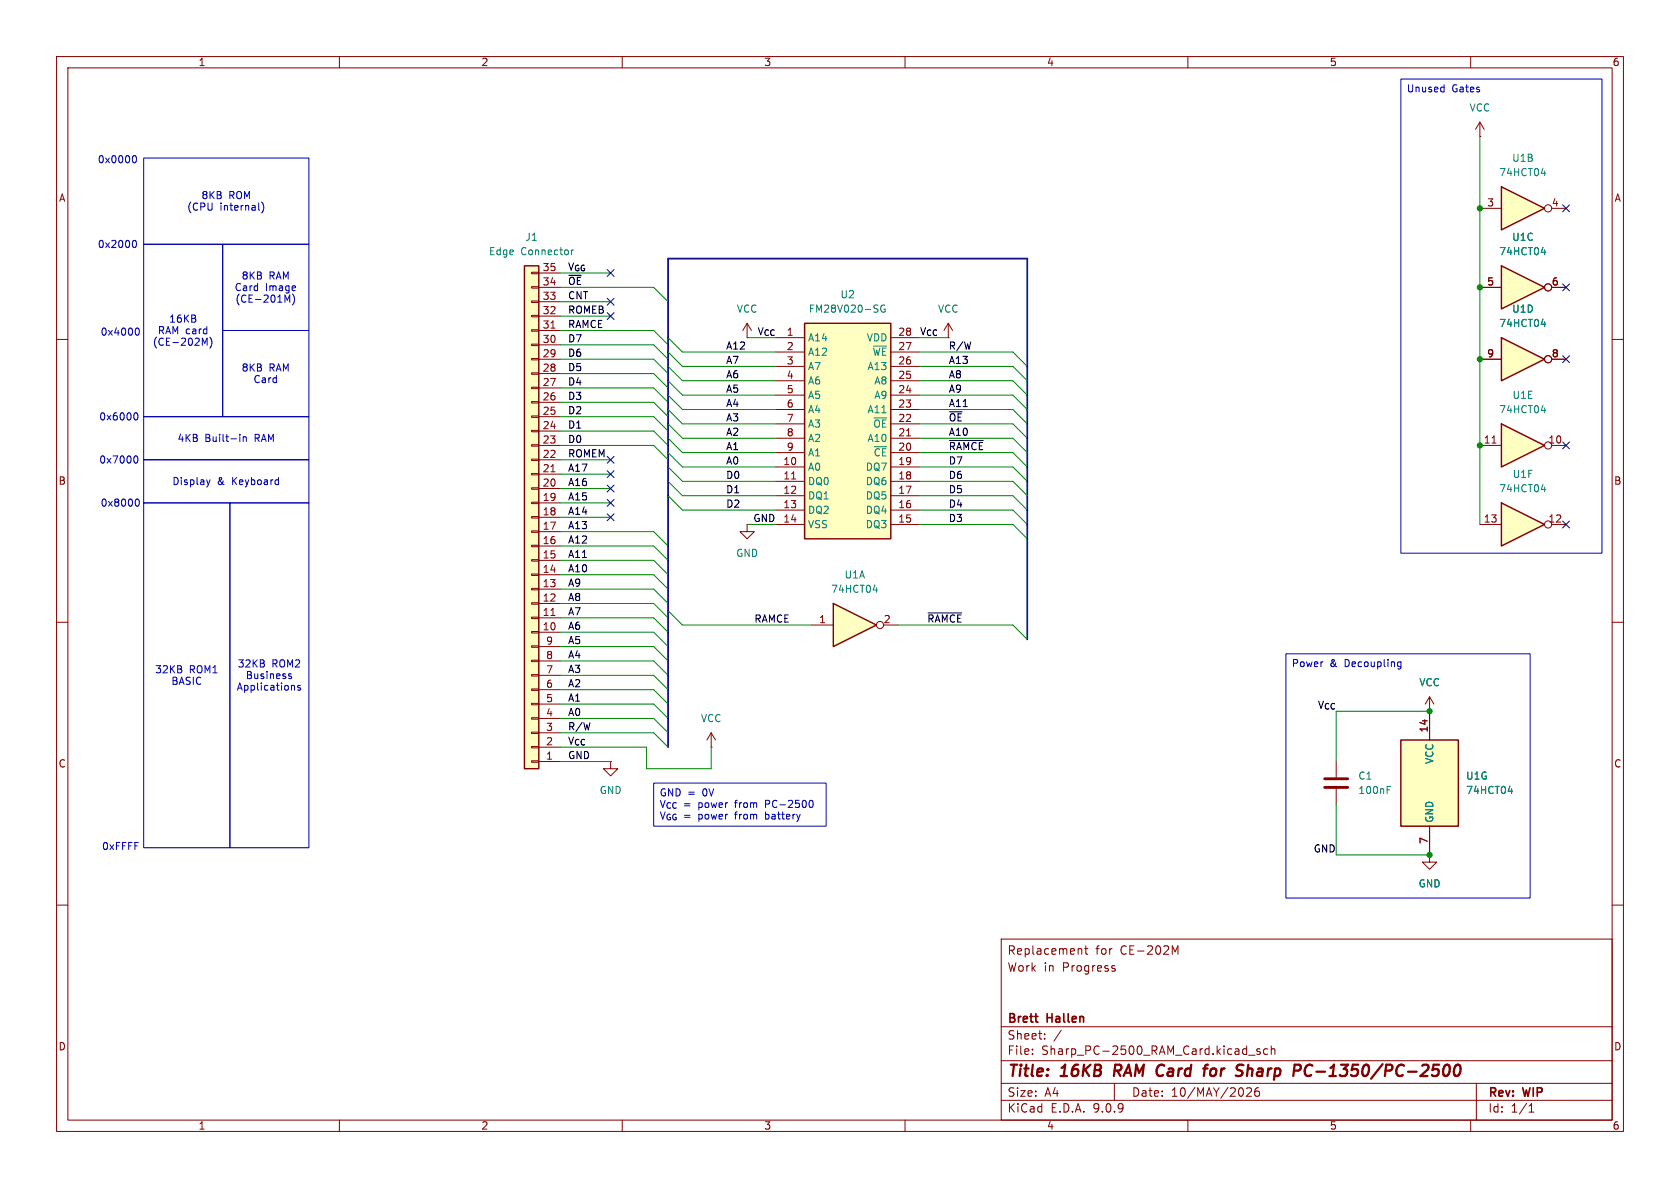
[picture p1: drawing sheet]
<svg xmlns="http://www.w3.org/2000/svg" width="297mm" height="210mm" viewBox="0 0 297 210" stroke-linecap="round" stroke-linejoin="round" font-family="sans-serif">
<g fill="none" stroke="#840000" stroke-width=".18">
<path d="M10 10h277v190h-277zM12 12h273v186h-273zM60 10v2M110 10v2M160 10v2M210 10v2M260 10v2M10 60h2M285 60h2M10 110h2M285 110h2M10 160h2"/>
<path d="M177 166h108v32h-108zM190.8 167.7l.4 .1v.1v.8M191.7 167.7h.6M192 167.2v1.3l.3 .2M196.7 171.2l.4 .1 .1 .2-.2 .2h-.3M196.7 170.7l.4 .1M207.2 167.2l.5 1.1 .5-1.1v1.5M285 160h2M60 198v2M110 198v2M160 198v2M177 194.5h108"/>
<path d="M177 191.5h108M177 187.5h108M177 181.5h108M182.5 186.3v.1M182.5 185.5v.1M184.7 183.6v.1M184.7 182.8v.1M187.6 182.1l-1.3 2M197 191.5v3M210 198v2M220.7 186.5h1.2M221.1 192.4l-.5-.1-.2 .1"/>
<path d="M221.2 192.4v.5l-.9 .9h.9M222 192.4a1.17 1.17 0 0 0 0 1.3h.5l.2-.5-.3-.3h-.4l-.2 .3M222.7 185.5l-.3-.1-.2 .2v.2l.5 .2v.3h-.5M224.1 185.5l-.4-.1-.3 .3v.4l.1 .2h.6M224.7 185.5l.3-.1 .3 .1 .1 .9M224.7 184.9v1.5M260 198v2M261 191.5v6.5M270.3 196.6h.9M270.3 195.5l.4-.4v1.5"/>
</g>
<path d="M197.2 188.2l-.3 2M214.7 188.9a.62 .62 0 0 0-.7 .4v.7a.52 .52 0 0 0 .7 .1M220.7 188.2l-.3 2M221.2 188.9l-.6 .2M230.8 189.9a.67 .67 0 0 0 1 .1M232 188.4a.8 .8 0 0 0-.9-.1 .8 .8 0 0 0-.4 .8M257.3 188.4a.46 .46 0 0 1 .5-.2 .46 .46 0 0 1 .4 .4 1.15 1.15 0 0 1-.8 1.6l-.2-.1a1.54 1.54 0 0 1 .1-1.7z" fill="none" stroke="#840000" stroke-width=".4"/>
<path d="M265.4 88.9l7.6 3.8-7.6 3.8z" fill="#ffffc2"/>
<path d="M265.4 88.9l7.6 3.8-7.6 3.8z" fill="none" stroke="#840000" stroke-width=".25"/>
<g fill="none" stroke="#840000" stroke-width=".18">
<path d="M261.6 92.7h3.8M274.3 92.7h2.6M125.7 132.1h.1M125.7 129.5l-.7 1.3M125.7 129.5l.8 1.3M125.7 129.5v2.6"/>
<circle cx="273.7" cy="92.7" r=".63"/>
</g>
<path d="M272.5 86.5h.8M273.1 86.1v.8" fill="none" stroke="#008484" stroke-width=".18"/>
<path d="M247.6 130.8h10.2v15.3h-10.2z" fill="#ffffc2"/>
<path d="M247.6 130.8h10.2v15.3h-10.2z" fill="none" stroke="#840000" stroke-width=".25"/>
<path d="M252.7 125.7v5.1M252.7 146.1v5" fill="none" stroke="#840000" stroke-width=".18"/>
<path d="M266.6 139.9h.8M267.2 139.4v.9" fill="none" stroke="#008484" stroke-width=".18"/>
<path d="M147.3 106.7l7.6 3.8-7.6 3.8z" fill="#ffffc2"/>
<path d="M147.3 106.7l7.6 3.8-7.6 3.8z" fill="none" stroke="#840000" stroke-width=".25"/>
<g fill="none" stroke="#840000" stroke-width=".18">
<path d="M132.1 59.7h.1M132.1 57.2l-.8 1.2M132.1 57.2l.7 1.2M132.1 57.2v2.5M167.6 57.2l-.7 1.2M167.6 57.2l.8 1.2M167.6 57.2v2.5M132.1 92.7v1.3h1.2l-1.2 1.3-1.3-1.3h1.3M132.1 92.7h.1M143.5 110.5h3.8M156.2 110.5h2.5M107.9 134.6v1.3h1.3l-1.3 1.3-1.2-1.3h1.2"/>
<path d="M107.9 134.6h.1M236.2 134.6v2.8M236.2 139.4v2.8M252.7 125.7h.1M252.7 123.2l-.7 1.3M252.7 123.2l.8 1.3M252.7 123.2v2.5M252.7 151.1v1.3h1.3l-1.3 1.3-1.2-1.3h1.2M252.7 151.1h.1"/>
<circle cx="155.6" cy="110.5" r=".63"/>
</g>
<path d="M154.4 104.3h.8M155 103.9v.8M245.2 139.6h.4M245.2 139h.6" fill="none" stroke="#008484" stroke-width=".18"/>
<path d="M234.2 137.7h4.1M234.2 139.2h4.1" fill="none" stroke="#840000" stroke-width=".51"/>
<path d="M142.2 57.2h15.3v38.1h-15.3z" fill="#ffffc2"/>
<path d="M142.2 57.2h15.3v38.1h-15.3z" fill="none" stroke="#840000" stroke-width=".25"/>
<g fill="none" stroke="#840000" stroke-width=".18">
<path d="M137.2 59.7h5M157.5 59.7h5.1M137.2 62.2h5M137.2 64.8h5M137.2 67.3h5M137.2 69.9h5M137.2 72.4h5M137.2 74.9h5M137.2 77.5h5M157.5 62.2h5.1M157.5 64.8h5.1M157.5 67.3h5.1"/>
<path d="M157.5 69.9h5.1M157.5 72.4h5.1M157.5 74.9h5.1M157.5 77.5h5.1M160.3 77.1h.7M137.2 80h5M137.2 82.6h5M137.2 85.1h5M137.2 87.6h5M137.2 90.2h5M137.2 92.7h5M139.9 84.7h.8"/>
<path d="M157.5 80h5.1M157.5 82.6h5.1M157.5 85.1h5.1M157.5 87.6h5.1M157.5 90.2h5.1M157.5 92.7h5.1"/>
</g>
<path d="M155 53.9l.2 .1M155.2 54.7v.4M156.4 54a.59 .59 0 0 0-.7 .6 .59 .59 0 0 0 .7 .5l.1-.5h-.3M154.4 61.2h2.3" fill="none" stroke="#008484" stroke-width=".18"/>
<path d="M265.4 33l7.6 3.8-7.6 3.8z" fill="#ffffc2"/>
<path d="M265.4 33l7.6 3.8-7.6 3.8z" fill="none" stroke="#840000" stroke-width=".25"/>
<g fill="none" stroke="#840000" stroke-width=".18">
<path d="M261.6 24.1h.1M261.6 36.8h3.8M261.6 21.6l-.7 1.3M261.6 21.6l.8 1.3M261.6 21.6v2.5M274.3 36.8h2.6"/>
<circle cx="273.7" cy="36.8" r=".63"/>
</g>
<path d="M272.5 30.6h.8M273.1 30.2v.9" fill="none" stroke="#008484" stroke-width=".18"/>
<path d="M265.4 47l7.6 3.8-7.6 3.8z" fill="#ffffc2"/>
<path d="M265.4 47l7.6 3.8-7.6 3.8z" fill="none" stroke="#840000" stroke-width=".25"/>
<g fill="none" stroke="#840000" stroke-width=".18">
<path d="M261.6 50.8h3.8M274.3 50.8h2.6"/>
<circle cx="273.7" cy="50.8" r=".63"/>
</g>
<path d="M272.5 44.6h.8M273.1 44.2v.8" fill="none" stroke="#008484" stroke-width=".18"/>
<path d="M265.4 59.7l7.6 3.8-7.6 3.8z" fill="#ffffc2"/>
<path d="M265.4 59.7l7.6 3.8-7.6 3.8z" fill="none" stroke="#840000" stroke-width=".25"/>
<g fill="none" stroke="#840000" stroke-width=".18">
<path d="M261.6 63.5h3.8M274.3 63.5h2.6"/>
<circle cx="273.7" cy="63.5" r=".63"/>
</g>
<path d="M272.5 57.3h.8M273.1 56.9v.8" fill="none" stroke="#008484" stroke-width=".18"/>
<path d="M92.7 47h2.5v88.9h-2.5z" fill="#ffffc2"/>
<path d="M92.7 47h2.5v88.9h-2.5z" fill="none" stroke="#840000" stroke-width=".25"/>
<g fill="none" stroke="#840000" stroke-width=".18">
<path d="M94 58.3h1.2v.2h-1.2zM94 55.8h1.2v.2h-1.2zM94 53.2h1.2v.3h-1.2zM94 50.7h1.2v.2h-1.2zM94 48.1h1.2v.3h-1.2zM95.2 58.4h3.9M95.2 55.9h3.9M95.2 53.3h3.9M95.2 50.8h3.9M95.2 48.3h3.9M97.4 58h.7M94 78.6h1.2v.3h-1.2z"/>
<path d="M94 76.1h1.2v.2h-1.2zM94 73.5h1.2v.3h-1.2zM94 71h1.2v.2h-1.2zM94 68.5h1.2v.2h-1.2zM94 65.9h1.2v.3h-1.2zM94 63.4h1.2v.2h-1.2zM94 60.8h1.2v.3h-1.2zM95.2 78.7h3.9M95.2 76.2h3.9M95.2 73.7h3.9M95.2 71.1h3.9M95.2 68.6h3.9"/>
<path d="M95.2 66h3.9M95.2 63.5h3.9M95.2 61h3.9M94 98.9h1.2v.3h-1.2zM94 96.4h1.2v.2h-1.2zM94 93.9h1.2v.2h-1.2zM94 91.3h1.2v.3h-1.2zM94 88.8h1.2v.2h-1.2zM94 86.2h1.2v.3h-1.2zM94 83.7h1.2v.2h-1.2zM94 81.2h1.2v.2h-1.2zM95.2 99.1h3.9"/>
<path d="M95.2 96.5h3.9M95.2 94h3.9M95.2 91.4h3.9M95.2 88.9h3.9M95.2 86.4h3.9M95.2 83.8h3.9M95.2 81.3h3.9M97.4 83.4h.7M94 119.3h1.2v.2h-1.2zM94 116.7h1.2v.3h-1.2zM94 114.2h1.2v.2h-1.2zM94 111.6h1.2v.3h-1.2z"/>
<path d="M94 109.1h1.2v.2h-1.2zM94 106.6h1.2v.2h-1.2zM94 104h1.2v.3h-1.2zM94 101.5h1.2v.2h-1.2zM95.2 119.4h3.9M95.2 116.8h3.9M95.2 114.3h3.9M95.2 111.8h3.9M95.2 109.2h3.9M95.2 106.7h3.9M95.2 104.1h3.9M95.2 101.6h3.9"/>
<path d="M97.4 108.8h.7M94 134.5h1.2v.2h-1.2zM94 132h1.2v.2h-1.2zM94 129.4h1.2v.3h-1.2zM94 126.9h1.2v.2h-1.2zM94 124.3h1.2v.3h-1.2zM94 121.8h1.2v.2h-1.2zM95.2 134.6h3.9M95.2 132.1h3.9M95.2 129.5h3.9M95.2 127h3.9M95.2 124.5h3.9"/>
<path d="M95.2 121.9h3.9"/>
</g>
<path d="M101 44.2v.8M101.4 44.2l-.4 .2" fill="none" stroke="#008484" stroke-width=".18"/>
<path d="M265.4 74.9l7.6 3.8-7.6 3.9z" fill="#ffffc2"/>
<path d="M265.4 74.9l7.6 3.8-7.6 3.9z" fill="none" stroke="#840000" stroke-width=".25"/>
<g fill="none" stroke="#840000" stroke-width=".18">
<path d="M261.6 50.8h3.8M274.3 50.8h2.6M261.6 78.7h3.8M261.6 63.5h3.8M263.8 78.3h.7M274.3 78.7h2.6M274.3 63.5h2.6M252.7 125.7h.1M252.7 125.7v5.1M252.7 151.1h.1M252.7 146.1v5"/>
<circle cx="273.7" cy="50.8" r=".63"/>
<circle cx="273.7" cy="78.7" r=".63"/>
<circle cx="273.7" cy="63.5" r=".63"/>
</g>
<path d="M272.5 44.6h.8M272.5 57.3h.8M273.1 44.2v.8M273.1 56.9v.8M272.5 72.5h.8M273.1 72.1v.9M266.6 139.9h.8M267.2 139.4v.9" fill="none" stroke="#008484" stroke-width=".18"/>
<path d="M167.9 77.9h5.9M164.1 108.4h5.9" fill="none" stroke="#000" stroke-width=".18"/>
<path d="M181.6 113v-67.3h-63.5v86.4" fill="none" stroke="#000084" stroke-width=".3"/>
<g fill="none" stroke="#008400" stroke-width=".18">
<path d="M261.6 24.1v68.6M99.1 50.8h16.5l2.5 2.5M99.1 48.3h8.8M99.1 58.4h16.5l2.5 2.6M99.1 53.3h8.8M99.1 55.9h8.8M118.1 59.7l2.5 2.5h16.6M132.1 59.7h5.1M162.6 59.7h5M99.1 76.2h16.5l2.5 2.5M99.1 78.7h16.5l2.5 2.6M99.1 73.7h16.5l2.5 2.5"/>
<path d="M99.1 71.1h16.5l2.5 2.6M99.1 66h16.5l2.5 2.6M99.1 63.5h16.5l2.5 2.5M99.1 61h16.5l2.5 2.5M99.1 68.6h16.5l2.5 2.5M118.1 62.2l2.5 2.6h16.6M118.1 64.8l2.5 2.5h16.6M118.1 67.3l2.5 2.6h16.6M118.1 69.9l2.5 2.5h16.6M118.1 72.4l2.5 2.5h16.6M118.1 74.9l2.5 2.6h16.6M118.1 77.5l2.5 2.5h16.6"/>
<path d="M162.6 64.8h16.5l2.5 2.5M162.6 62.2h16.5l2.5 2.6M162.6 67.3h16.5l2.5 2.6M162.6 69.9h16.5l2.5 2.5M162.6 72.4h16.5l2.5 2.5M162.6 74.9h16.5l2.5 2.6M162.6 77.5h16.5l2.5 2.5M99.1 86.4h8.8M99.1 94h16.5l2.5 2.5M99.1 88.9h8.8M99.1 83.8h8.8M99.1 81.3h8.8"/>
<path d="M99.1 99.1h16.5l2.5 2.5M99.1 91.4h8.8M99.1 96.5h16.5l2.5 2.6M118.1 87.6l2.5 2.6h16.6M118.1 85.1l2.5 2.5h16.6M118.1 82.6l2.5 2.5h16.6M118.1 80l2.5 2.6h16.6M132.1 92.7h5.1M162.6 92.7h16.5l2.5 2.6M162.6 90.2h16.5l2.5 2.5M162.6 87.6h16.5l2.5 2.6M162.6 80h16.5l2.5 2.6"/>
<path d="M162.6 85.1h16.5l2.5 2.5M162.6 82.6h16.5l2.5 2.5M99.1 116.8h16.5l2.5 2.6M99.1 104.1h16.5l2.5 2.6M99.1 109.2h16.5l2.5 2.6M99.1 106.7h16.5l2.5 2.5M99.1 114.3h16.5l2.5 2.5M99.1 119.4h16.5l2.5 2.5M99.1 111.8h16.5l2.5 2.5M99.1 101.6h16.5l2.5 2.5M118.1 108l2.5 2.5h22.9M158.7 110.5h20.4l2.5 2.5"/>
<path d="M99.1 134.6h8.8M99.1 132.1h15.2v3.8h11.4v-3.8M99.1 129.5h16.5l2.5 2.6M99.1 127h16.5l2.5 2.5M99.1 121.9h16.5l2.5 2.6M99.1 124.5h16.5l2.5 2.5M252.7 125.7h-16.5v8.9M236.2 142.2v8.9h16.5"/>
</g>
<g fill="none" stroke="#000084" stroke-width=".18">
<path d="M276.3 36.2l1.2 1.2M277.5 36.2l-1.2 1.2M107.3 52.7l1.3 1.2M107.3 55.3l1.3 1.2M107.3 47.7l1.3 1.2M108.6 52.7l-1.3 1.2M108.6 55.3l-1.3 1.2M108.6 47.7l-1.3 1.2M276.3 50.2l1.2 1.2M277.5 50.2l-1.2 1.2M276.3 62.9l1.2 1.2M276.3 78.1l1.2 1.2"/>
<path d="M277.5 62.9l-1.2 1.2M277.5 78.1l-1.2 1.2M107.3 90.8l1.3 1.2M107.3 88.3l1.3 1.2M107.3 83.2l1.3 1.2M107.3 80.7l1.3 1.2M107.3 85.8l1.3 1.2M108.6 90.8l-1.3 1.2M108.6 88.3l-1.3 1.2M108.6 83.2l-1.3 1.2M108.6 80.7l-1.3 1.2M108.6 85.8l-1.3 1.2"/>
<path d="M276.3 92.1l1.2 1.2M277.5 92.1l-1.2 1.2"/>
</g>
<g fill="none" stroke="#0000c2" stroke-width=".18">
<path d="M247.6 14h35.6v83.8h-35.6zM255.2 15.4l.1 .1M255.3 15v1.2M255.3 16.2h-.1M23.5 27.6l.2-.1a.68 .68 0 0 1 .4 .6 .68 .68 0 0 1-.4 .7l-.2-.1M25.4 27.9h29.2v15.3h-29.2zM45.7 37l.2 .2M46.3 35.7a1.46 1.46 0 0 1 0 1.9M23.5 42.6l.2-.1a.68 .68 0 0 1 .4 .6 .68 .68 0 0 1-.4 .7l-.2-.2M24 58.1l.2-.1a.68 .68 0 0 1 .4 .6 .68 .68 0 0 1-.4 .7l-.2-.2M25.4 43.2h14v30.5h-14zM35.8 59.8l.4 .9 .4-.9v1.2"/>
<path d="M37.1 59.6a1.46 1.46 0 0 1 0 1.9M39.4 58.4h15.2v15.3h-15.2zM39.4 43.2h15.2v15.2h-15.2zM50.4 52.2l.4 .9 .4-.9v1.2M52 52.5v.9l-.3 .5M23.8 73.1l.2-.1a.68 .68 0 0 1 .4 .6 .68 .68 0 0 1-.4 .6l-.2-.1M25.4 73.7h29.2v7.6h-29.2zM42.4 76.8v.1M42.4 77.2v.8M43 77.2v.8M43 77.3l.2-.1 .3 .1v.7M23.8 80.7l.2-.1a.68 .68 0 0 1 .4 .6 .68 .68 0 0 1-.4 .7l-.2-.2"/>
<path d="M24 88.3l.2-.1a.68 .68 0 0 1 .4 .6 .68 .68 0 0 1-.4 .7l-.2-.1M25.4 88.9h15.2v61h-15.2zM25.4 81.3h29.2v7.6h-29.2zM36.5 84.8l.3 .9M36.8 85.7l-.1 .3M37.1 84.8l-.3 .9M40.6 88.9h14v61h-14zM49.1 84.8l.1 .1M49.2 84.4v1.3M49.2 85.6l-.1 .1M51.1 119.5l.4 .1 .1 .2-.2 .2-.4-.1M51.1 119.2h.4"/>
<path d="M227.3 115.6h43.2v43.2h-43.2zM247.1 117.7l.2 .1h.4M247.7 117v1l-.3 .3-.3-.1M247.7 117.1l-.4-.1-.2 .1M51.7 121.2l.4 .1v.7M53.1 121.2h-.3l-.2 .1 .1 .2 .4 .1v.3h-.5M115.6 138.4h30.4v7.7h-30.4zM143.2 141.5h.1a.68 .68 0 0 1 .5 .6 .68 .68 0 0 1-.5 .6h-.1"/>
</g>
<g fill="#008400" stroke="#008400" stroke-width=".18">
<circle cx="252.7" cy="125.7" r=".46"/>
<circle cx="261.6" cy="63.5" r=".46"/>
<circle cx="261.6" cy="78.7" r=".46"/>
<circle cx="261.6" cy="36.8" r=".46"/>
<circle cx="261.6" cy="50.8" r=".46"/>
<circle cx="252.7" cy="151.1" r=".46"/>
</g>
<g font-size="2.8" fill="#840000">
<text x="178" y="190.9">Title:</text>
<text x="187.7" y="190.9">16KB</text>
<text x="197.8" y="190.9">RAM Card</text>
<text x="215.3" y="190.9">for</text>
<text x="221.8" y="190.9">Sharp</text>
<text x="232.7" y="190.9">PC-1350/PC-2500</text>
</g>
<g font-size="2.1" fill="#840000">
<text x="178" y="172">Work</text>
<text x="178" y="169">Replacement</text>
<text x="184.5" y="172">in</text>
<text x="187.9" y="172">Progress</text>
<text x="193.7" y="169">for</text>
<text x="198.1" y="169">CE-202M</text>
<text x="178" y="184">Sheet:</text>
<text x="178" y="181.2">Brett</text>
<text x="185.2" y="181.2">Hallen</text>
<text x="178" y="186.7">File:</text>
<text x="184.1" y="186.7">Sharp_PC-2500_RAM_Card.kicad_sch</text>
<text x="178" y="196.9">KiCad</text>
<text x="178" y="194.1">Size:</text>
<text x="184.7" y="194.1">A4</text>
<text x="185.7" y="196.9">E.D.A.</text>
<text x="193.3" y="196.9">9.0.9</text>
<text x="200" y="194.1">Date:</text>
<text x="207" y="194.1">10/MAY/2026</text>
<text x="263" y="194.3">Rev:</text>
<text x="263" y="196.9">Id:</text>
<text x="267.1" y="196.9">1/1</text>
<text x="269.4" y="194.3">WIP</text>
</g>
<g font-size="1.8" fill="#840000">
<text x="35" y="11.9">1</text>
<text x="85" y="11.9">2</text>
<text x="135" y="11.9">3</text>
<text x="185" y="11.9">4</text>
<text x="235" y="11.9">5</text>
<text x="285" y="11.9">6</text>
<text x="10.3" y="35.9">A</text>
<text x="285.3" y="35.9">A</text>
<text x="262.8" y="36.6">3</text>
<text x="274.2" y="36.6">4</text>
<text x="95.8" y="53.1">33</text>
<text x="95.8" y="50.5">34</text>
<text x="95.8" y="48">35</text>
<text x="262.8" y="50.5">5</text>
<text x="274.2" y="50.5">6</text>
<text x="95.8" y="58.2">31</text>
<text x="95.8" y="55.6">32</text>
<text x="158.7" y="59.4">28</text>
<text x="95.8" y="65.8">28</text>
<text x="95.8" y="63.2">29</text>
<text x="95.8" y="60.7">30</text>
<text x="139" y="62">2</text>
<text x="139" y="64.5">3</text>
<text x="158.7" y="62">27</text>
<text x="158.7" y="64.5">26</text>
<text x="262.8" y="63.2">9</text>
<text x="274.2" y="63.2">8</text>
<text x="95.8" y="70.9">26</text>
<text x="95.8" y="68.3">27</text>
<text x="139" y="67.1">4</text>
<text x="139" y="69.6">5</text>
<text x="158.7" y="67.1">25</text>
<text x="158.7" y="69.6">24</text>
<text x="95.8" y="75.9">24</text>
<text x="95.8" y="73.4">25</text>
<text x="139" y="72.1">6</text>
<text x="139" y="74.7">7</text>
<text x="139" y="77.2">8</text>
<text x="158.7" y="72.1">23</text>
<text x="158.7" y="74.7">22</text>
<text x="158.7" y="77.2">21</text>
<text x="95.8" y="83.6">21</text>
<text x="95.8" y="81">22</text>
<text x="95.8" y="78.5">23</text>
<text x="138.4" y="82.3">10</text>
<text x="139" y="79.8">9</text>
<text x="158.7" y="79.8">20</text>
<text x="158.7" y="82.3">19</text>
<text x="262.2" y="78.5">11</text>
<text x="273.6" y="78.5">10</text>
<text x="10.3" y="85.9">B</text>
<text x="95.8" y="88.6">19</text>
<text x="95.8" y="86.1">20</text>
<text x="138.4" y="84.8">11</text>
<text x="138.4" y="87.4">12</text>
<text x="138.4" y="89.9">13</text>
<text x="158.7" y="84.8">18</text>
<text x="158.7" y="87.4">17</text>
<text x="158.7" y="89.9">16</text>
<text x="285.3" y="85.9">B</text>
<text x="95.8" y="93.7">17</text>
<text x="95.8" y="91.2">18</text>
<text x="138.4" y="92.5">14</text>
<text x="158.7" y="92.5">15</text>
<text x="262.2" y="92.5">13</text>
<text x="273.6" y="92.5">12</text>
<text x="95.8" y="101.3">14</text>
<text x="95.8" y="98.8">15</text>
<text x="95.8" y="96.3">16</text>
<text x="95.8" y="106.4">12</text>
<text x="95.8" y="103.9">13</text>
<text x="95.8" y="111.5">10</text>
<text x="95.8" y="109">11</text>
<text x="144.7" y="110.2">1</text>
<text x="156.1" y="110.2">2</text>
<text x="96.4" y="119.1">7</text>
<text x="96.4" y="116.6">8</text>
<text x="96.4" y="114">9</text>
<text x="96.4" y="124.2">5</text>
<text x="96.4" y="121.7">6</text>
<text x="96.4" y="131.8">2</text>
<text x="96.4" y="129.3">3</text>
<text x="96.4" y="126.7">4</text>
<text x="252.5" y="129.6" transform="rotate(-90 252.5 129.6)">14</text>
<text x="10.3" y="135.9">C</text>
<text x="96.4" y="134.4">1</text>
<text x="285.3" y="135.9">C</text>
<text x="252.5" y="149.3" transform="rotate(-90 252.5 149.3)">7</text>
<text x="10.3" y="185.9">D</text>
<text x="285.3" y="185.9">D</text>
<text x="35" y="199.9">1</text>
<text x="85" y="199.9">2</text>
<text x="135" y="199.9">3</text>
<text x="185" y="199.9">4</text>
<text x="235" y="199.9">5</text>
<text x="285" y="199.9">6</text>
</g>
<g font-size="1.8" fill="#0000c2">
<text x="248.6" y="16.6">Unused</text>
<text x="256.7" y="16.6">Gates</text>
<text x="17.2" y="29.1">0x0000</text>
<text x="35.5" y="35.4">8KB</text>
<text x="40.4" y="35.4">ROM</text>
<text x="33" y="37.4">(CPU</text>
<text x="38.9" y="37.4">internal)</text>
<text x="17.2" y="44">0x2000</text>
<text x="41.4" y="51.7">Card</text>
<text x="41.5" y="53.7">(CE-201M)</text>
<text x="42.6" y="49.6">8KB</text>
<text x="46.9" y="51.7">Image</text>
<text x="47.5" y="49.6">RAM</text>
<text x="17.7" y="59.5">0x4000</text>
<text x="27.8" y="59.3">RAM card</text>
<text x="29.8" y="57.2">16KB</text>
<text x="26.9" y="61.3">(CE-202M)</text>
<text x="42.6" y="65.9">8KB</text>
<text x="47.5" y="65.9">RAM</text>
<text x="44.7" y="67.9">Card</text>
<text x="17.4" y="74.5">0x6000</text>
<text x="17.4" y="82.1">0x7000</text>
<text x="31.3" y="78.3">4KB</text>
<text x="36.2" y="78.3">Built-in</text>
<text x="45.1" y="78.3">RAM</text>
<text x="17.7" y="89.8">0x8000</text>
<text x="30.4" y="86">Display</text>
<text x="38.4" y="86">&amp;</text>
<text x="41.1" y="86">Keyboard</text>
<text x="27.3" y="119.2">32KB</text>
<text x="33.5" y="119.2">ROM1</text>
<text x="41.9" y="118.2">32KB</text>
<text x="48.1" y="118.2">ROM2</text>
<text x="228.3" y="118.2">Power</text>
<text x="235.1" y="118.2">&amp;</text>
<text x="237.8" y="118.2">Decoupling</text>
<text x="30.2" y="121.3">BASIC</text>
<text x="41.7" y="122.3">Applications</text>
<text x="43.4" y="120.2">Business</text>
<text x="116.5" y="141.1">GND =</text>
<text x="116.5" y="143.2">V_{CC} power</text>
<text x="120.8" y="143.2">=</text>
<text x="124.3" y="141.1">0V</text>
<text x="130.2" y="143.2">from</text>
<text x="135.8" y="143.2">PC-2500</text>
<text x="116.5" y="145.2">V_{GG} power</text>
<text x="120.8" y="145.2">=</text>
<text x="130.2" y="145.2">from</text>
<text x="135.8" y="145.2">battery</text>
<text x="17.9" y="150.5">0xFFFF</text>
</g>
<g font-size="1.8" fill="#008484">
<text x="259.7" y="19.9">VCC</text>
<text x="267.2" y="28.8">U1B</text>
<text x="264.9" y="31.3">74HCT04</text>
<text x="86.3" y="45.3">Edge</text>
<text x="92.1" y="45.3">Connector</text>
<text x="92.8" y="42.8">J1</text>
<text x="264.9" y="45.3">74HCT04</text>
<text x="267.2" y="42.8">U1C</text>
<text x="148.5" y="52.9">U2</text>
<text x="130.2" y="55.5">VCC</text>
<text x="142.9" y="55.5">FM28V020-SG</text>
<text x="165.7" y="55.5">VCC</text>
<text x="264.9" y="58">74HCT04</text>
<text x="267.2" y="55.5">U1D</text>
<text x="142.7" y="60.6">A14</text>
<text x="142.7" y="63.1">A12</text>
<text x="142.7" y="65.6">A7</text>
<text x="153.1" y="60.6">VDD</text>
<text x="153.3" y="65.6">A13</text>
<text x="154.2" y="63.1">~{WE}</text>
<text x="142.7" y="68.2">A6</text>
<text x="142.7" y="70.7">A5</text>
<text x="154.5" y="68.2">A8</text>
<text x="154.5" y="70.7">A9</text>
<text x="267.3" y="70.7">U1E</text>
<text x="142.7" y="73.3">A4</text>
<text x="142.7" y="75.8">A3</text>
<text x="153.3" y="73.3">A11</text>
<text x="154.3" y="75.8">~{OE}</text>
<text x="264.9" y="73.3">74HCT04</text>
<text x="142.7" y="78.3">A2</text>
<text x="142.7" y="80.9">A1</text>
<text x="142.7" y="83.4">A0</text>
<text x="153" y="83.4">DQ7</text>
<text x="153.3" y="78.3">A10</text>
<text x="154.3" y="80.9">~{CE}</text>
<text x="142.7" y="86">DQ0</text>
<text x="142.7" y="88.5">DQ1</text>
<text x="153" y="86">DQ6</text>
<text x="153" y="88.5">DQ5</text>
<text x="264.9" y="87.2">74HCT04</text>
<text x="267.3" y="84.7">U1F</text>
<text x="142.7" y="91">DQ2</text>
<text x="142.7" y="93.6">VSS</text>
<text x="153" y="91">DQ4</text>
<text x="153" y="93.6">DQ3</text>
<text x="130" y="98.7">GND</text>
<text x="146.8" y="105">74HCT04</text>
<text x="149.2" y="102.5">U1A</text>
<text x="250.8" y="121.5">VCC</text>
<text x="123.8" y="127.9">VCC</text>
<text x="253.6" y="135.1" transform="rotate(-90 253.6 135.1)">VCC</text>
<text x="105.9" y="140.6">GND</text>
<text x="240" y="138">C1</text>
<text x="240" y="140.6">100nF</text>
<text x="259.1" y="140.6">74HCT04</text>
<text x="259.1" y="138">U1G</text>
<text x="253.6" y="145.5" transform="rotate(-90 253.6 145.5)">GND</text>
<text x="250.7" y="157.1">GND</text>
</g>
<g font-size="1.8">
<text x="100.3" y="47.9">V_{GG}</text>
<text x="100.3" y="53">CNT</text>
<text x="100.3" y="50.5">~{OE}</text>
<text x="100.3" y="55.5">ROMEB</text>
<text x="100.3" y="58.1">RAMCE</text>
<text x="133.8" y="59.3">V_{CC}1</text>
<text x="162.6" y="59.3">V_{CC}</text>
<text x="100.3" y="63.2">D6</text>
<text x="100.3" y="65.7">D5</text>
<text x="100.3" y="60.6">D7</text>
<text x="128.3" y="61.9">A12</text>
<text x="128.3" y="64.4">A7</text>
<text x="167.6" y="64.4">A13</text>
<text x="167.6" y="61.9">R/W</text>
<text x="100.3" y="68.2">D4</text>
<text x="100.3" y="70.8">D3</text>
<text x="128.3" y="69.5">A5</text>
<text x="128.3" y="67">A6</text>
<text x="167.6" y="69.5">A9</text>
<text x="167.6" y="67">A8</text>
<text x="100.3" y="75.9">D1</text>
<text x="100.3" y="73.3">D2</text>
<text x="128.3" y="74.6">A3</text>
<text x="128.3" y="72">A4</text>
<text x="128.3" y="77.1">A2</text>
<text x="167.6" y="72">A11</text>
<text x="167.6" y="77.1">A10</text>
<text x="167.6" y="74.6">~{OE}</text>
<text x="100.3" y="83.5">A17</text>
<text x="100.3" y="78.4">D0</text>
<text x="100.3" y="80.9">ROMEM</text>
<text x="128.3" y="82.2">A0</text>
<text x="128.3" y="79.7">A1</text>
<text x="167.6" y="82.2">D7</text>
<text x="167.6" y="79.7">~{RAMCE}</text>
<text x="100.3" y="88.6">A15</text>
<text x="100.3" y="86">A16</text>
<text x="128.3" y="87.3">D1</text>
<text x="128.3" y="84.7">D0</text>
<text x="128.3" y="89.8">D2</text>
<text x="167.6" y="87.3">D5</text>
<text x="167.6" y="84.7">D6</text>
<text x="167.6" y="89.8">D4</text>
<text x="100.3" y="91.1">A14</text>
<text x="100.3" y="93.6">A13</text>
<text x="133.1" y="92.4">GND</text>
<text x="167.6" y="92.4">D3</text>
<text x="100.3" y="101.3">A10</text>
<text x="100.3" y="98.7">A11</text>
<text x="100.3" y="96.2">A12</text>
<text x="100.3" y="103.8">A9</text>
<text x="100.3" y="106.3">A8</text>
<text x="100.3" y="114">A5</text>
<text x="100.3" y="108.9">A7</text>
<text x="100.3" y="111.4">A6</text>
<text x="133.3" y="110.1">RAMCE</text>
<text x="163.8" y="110.1">~{RAMCE}</text>
<text x="100.3" y="119">A3</text>
<text x="100.3" y="116.5">A4</text>
<text x="100.3" y="121.6">A2</text>
<text x="100.3" y="124.1">A1</text>
<text x="232.8" y="125.4">V_{CC}</text>
<text x="100.3" y="126.7">A0</text>
<text x="100.3" y="129.2">R/W</text>
<text x="100.3" y="131.7">V_{CC}</text>
<text x="100.3" y="134.3">GND</text>
<text x="232.1" y="150.8">GND</text>
</g>
</svg>
